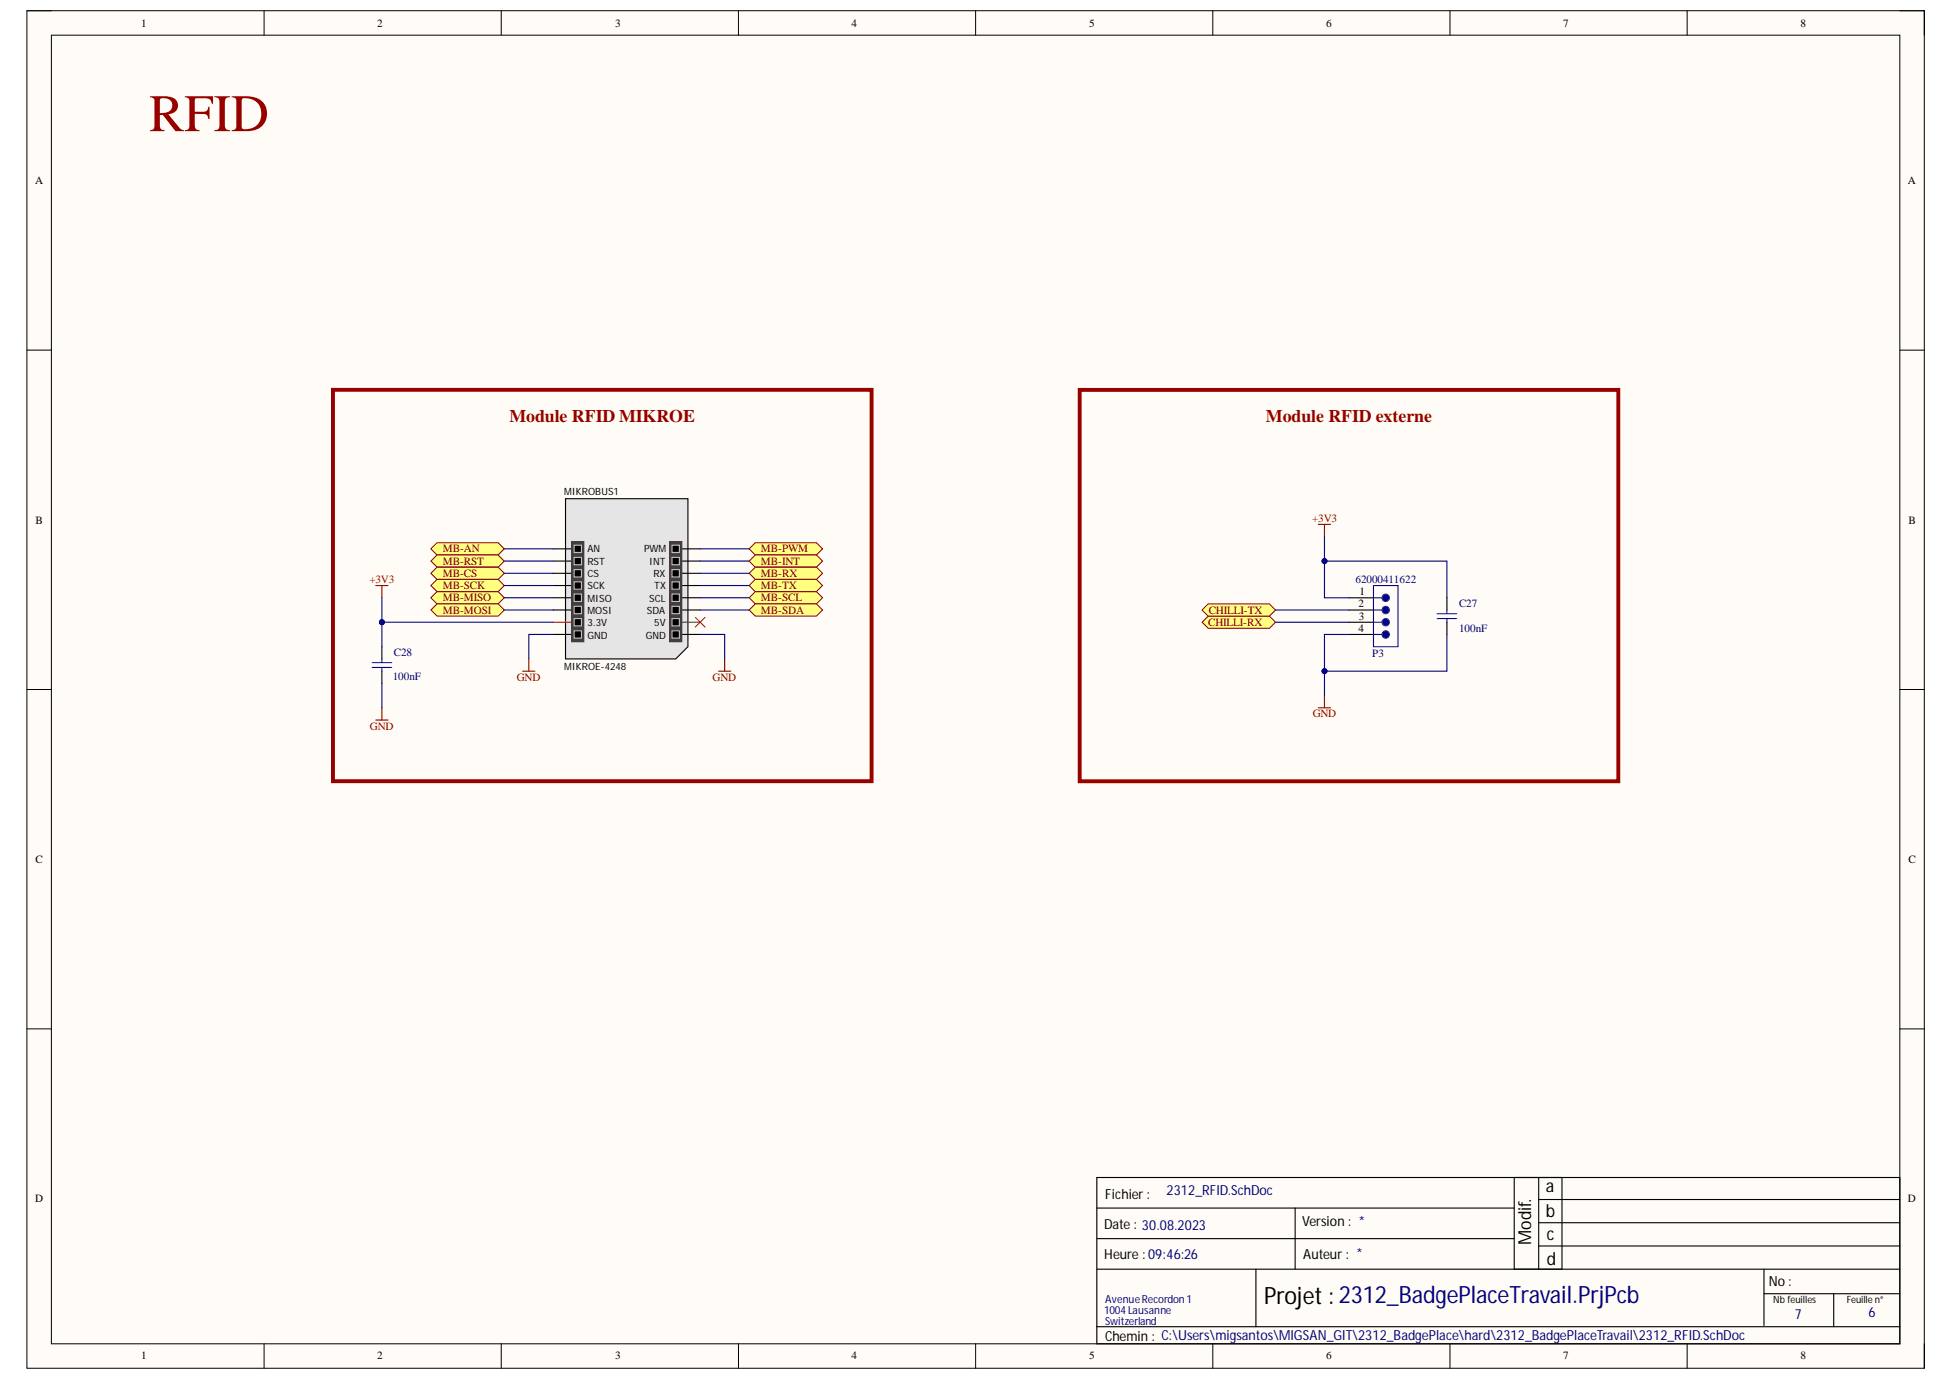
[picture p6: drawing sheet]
<svg xmlns="http://www.w3.org/2000/svg" width="297mm" height="210mm" viewBox="0 0 297 210" stroke-linecap="round" stroke-linejoin="round" font-family="sans-serif">
<path d="M4.1 1.6h288.6v206.5h-288.6z" fill-rule="evenodd" fill="#fffcf8"/>
<path d="M4.1 1.6h288.6v206.5h-288.6z" fill="none" stroke="#000" stroke-width=".15"/>
<path d="M7.8 5.4h281.2v199h-281.2z" fill-rule="evenodd" fill="#fffcf8"/>
<g fill="none" stroke="#000" stroke-width=".15">
<path d="M4.1 1.6h3.7M7.8 5.4h281.2v199h-281.2zM40.2 1.6v3.8M76.2 1.6v3.8M112.3 1.6v3.8M148.4 1.6v3.8M184.5 1.6v3.8M220.5 1.6v3.8M256.6 1.6v3.8M289 1.6h3.7v3.8M4.1 53.3h3.7M289 53.3h3.7"/>
<path d="M4.1 104.9h3.7M289 104.9h3.7M4.1 156.5h3.7M289 156.5h3.7M40.2 204.4v3.7M76.2 204.4v3.7M112.3 204.4v3.7M148.4 204.4v3.7M184.5 204.4v3.7M220.5 204.4v3.7M256.6 204.4v3.7M292.7 204.4v3.7"/>
</g>
<g fill="none" stroke="#000" stroke-width=".17">
<path d="M166.8 179.1h122.2v25.3h-122.2zM230.3 179.1v13.9M234 179.1v13.9M237.6 179.1v13.9M166.8 193h122.2M166.8 183.8h63.5M166.8 188.4h63.5M191 193v8.8M197 183.8v9.2M234 182.5h55M234 186h55M234 189.5h55"/>
<path d="M268.3 193v8.6M268.3 196.8h20.7M278.9 196.8v5M166.8 201.8h122.2"/>
</g>
<path d="M86 75.9h18.6v22.5l-1.8 1.8h-16.8z" fill-rule="evenodd" fill="#e5e5e5"/>
<g fill="none" stroke="#000" stroke-width=".17">
<path d="M86 75.9h18.6v22.5l-1.8 1.8h-16.8zM84.2 83.5h2.7M84.2 85.3h2.7M84.2 87.2h2.7M84.2 89.1h2.7M84.2 90.9h2.7M84.2 92.8h2.7M84.2 96.5h2.7M103.7 83.5h2.8M103.7 85.3h2.8M103.7 87.2h2.8M103.7 89.1h2.8"/>
<path d="M103.7 90.9h2.8M103.7 92.8h2.8M103.7 96.5h2.8"/>
</g>
<path d="M84.2 94.6h2.7" fill="none" stroke="#f00" stroke-width=".17"/>
<path d="M103.7 94.6h2.8" fill="none" stroke="#00bf00" stroke-width=".17"/>
<path d="M86.9 82.4h1.9v15.2h-1.9z" fill-rule="evenodd" fill="#443c3e"/>
<path d="M86.9 82.4h1.9v15.2h-1.9z" fill="none" stroke="#443c3e" stroke-width=".15"/>
<g fill="#000">
<path d="M87.3 82.9h1.1v1.1h-1.1z" fill-rule="evenodd"/>
<path d="M87.3 84.8h1.1v1.1h-1.1z" fill-rule="evenodd"/>
<path d="M87.3 86.6h1.1v1.2h-1.1z" fill-rule="evenodd"/>
<path d="M87.3 88.5h1.1v1.1h-1.1z" fill-rule="evenodd"/>
<path d="M87.3 90.4h1.1v1.1h-1.1z" fill-rule="evenodd"/>
<path d="M87.3 92.2h1.1v1.1h-1.1z" fill-rule="evenodd"/>
<path d="M87.3 94.1h1.1v1.1h-1.1z" fill-rule="evenodd"/>
<path d="M87.3 95.9h1.1v1.2h-1.1z" fill-rule="evenodd"/>
</g>
<path d="M87.3 82.9h1.1v1.1h-1.1zM87.3 84.8h1.1v1.1h-1.1zM87.3 86.6h1.1v1.2h-1.1zM87.3 88.5h1.1v1.1h-1.1zM87.3 90.4h1.1v1.1h-1.1zM87.3 92.2h1.1v1.1h-1.1zM87.3 94.1h1.1v1.1h-1.1zM87.3 95.9h1.1v1.2h-1.1z" fill="none" stroke="#c0c0c0" stroke-width=".17"/>
<path d="M101.8 82.4h1.9v15.2h-1.9z" fill-rule="evenodd" fill="#443c3e"/>
<path d="M101.8 82.4h1.9v15.2h-1.9z" fill="none" stroke="#443c3e" stroke-width=".15"/>
<g fill="#000">
<path d="M102.2 82.9h1.1v1.1h-1.1z" fill-rule="evenodd"/>
<path d="M102.2 84.8h1.1v1.1h-1.1z" fill-rule="evenodd"/>
<path d="M102.2 86.6h1.1v1.2h-1.1z" fill-rule="evenodd"/>
<path d="M102.2 88.5h1.1v1.1h-1.1z" fill-rule="evenodd"/>
<path d="M102.2 90.4h1.1v1.1h-1.1z" fill-rule="evenodd"/>
<path d="M102.2 92.2h1.1v1.1h-1.1z" fill-rule="evenodd"/>
<path d="M102.2 94.1h1.1v1.1h-1.1z" fill-rule="evenodd"/>
<path d="M102.2 95.9h1.1v1.2h-1.1z" fill-rule="evenodd"/>
</g>
<path d="M102.2 82.9h1.1v1.1h-1.1zM102.2 84.8h1.1v1.1h-1.1zM102.2 86.6h1.1v1.2h-1.1zM102.2 88.5h1.1v1.1h-1.1zM102.2 90.4h1.1v1.1h-1.1zM102.2 92.2h1.1v1.1h-1.1zM102.2 94.1h1.1v1.1h-1.1zM102.2 95.9h1.1v1.2h-1.1z" fill="none" stroke="#c0c0c0" stroke-width=".17"/>
<path d="M105.7 93.9l1.5 1.5M107.2 93.9l-1.5 1.5" fill="none" stroke="#f00" stroke-width=".15"/>
<path d="M79.5 102.1h1.9M80.4 100.2v1.9M109.3 102.1h1.8M110.2 100.2v1.9" fill="none" stroke="#800000" stroke-width=".17"/>
<path d="M65.5 83.5l1-.9h9.3l.9 .9-.9 .9h-9.3z" fill-rule="evenodd" fill="#ffff80"/>
<path d="M65.5 83.5l1-.9h9.3l.9 .9-.9 .9h-9.3z" fill="none" stroke="#800000" stroke-width=".15"/>
<path d="M65.5 85.3l1-.9h9.3l.9 .9-.9 1h-9.3z" fill-rule="evenodd" fill="#ffff80"/>
<path d="M65.5 85.3l1-.9h9.3l.9 .9-.9 1h-9.3z" fill="none" stroke="#800000" stroke-width=".15"/>
<path d="M65.5 87.2l1-.9h9.3l.9 .9-.9 .9h-9.3z" fill-rule="evenodd" fill="#ffff80"/>
<path d="M65.5 87.2l1-.9h9.3l.9 .9-.9 .9h-9.3z" fill="none" stroke="#800000" stroke-width=".15"/>
<path d="M65.5 89.1l1-1h9.3l.9 1-.9 .9h-9.3z" fill-rule="evenodd" fill="#ffff80"/>
<path d="M65.5 89.1l1-1h9.3l.9 1-.9 .9h-9.3z" fill="none" stroke="#800000" stroke-width=".15"/>
<path d="M65.5 90.9l1-.9h9.3l.9 .9-.9 1h-9.3z" fill-rule="evenodd" fill="#ffff80"/>
<path d="M65.5 90.9l1-.9h9.3l.9 .9-.9 1h-9.3z" fill="none" stroke="#800000" stroke-width=".15"/>
<path d="M65.5 92.8l1-.9h9.3l.9 .9-.9 .9h-9.3z" fill-rule="evenodd" fill="#ffff80"/>
<path d="M65.5 92.8l1-.9h9.3l.9 .9-.9 .9h-9.3z" fill="none" stroke="#800000" stroke-width=".15"/>
<path d="M113.9 83.5l1-.9h9.3l.9 .9-.9 .9h-9.3z" fill-rule="evenodd" fill="#ffff80"/>
<path d="M113.9 83.5l1-.9h9.3l.9 .9-.9 .9h-9.3z" fill="none" stroke="#800000" stroke-width=".15"/>
<path d="M113.9 85.3l1-.9h9.3l.9 .9-.9 1h-9.3z" fill-rule="evenodd" fill="#ffff80"/>
<path d="M113.9 85.3l1-.9h9.3l.9 .9-.9 1h-9.3z" fill="none" stroke="#800000" stroke-width=".15"/>
<path d="M113.9 87.2l1-.9h9.3l.9 .9-.9 .9h-9.3z" fill-rule="evenodd" fill="#ffff80"/>
<path d="M113.9 87.2l1-.9h9.3l.9 .9-.9 .9h-9.3z" fill="none" stroke="#800000" stroke-width=".15"/>
<path d="M113.9 89.1l1-1h9.3l.9 1-.9 .9h-9.3z" fill-rule="evenodd" fill="#ffff80"/>
<path d="M113.9 89.1l1-1h9.3l.9 1-.9 .9h-9.3z" fill="none" stroke="#800000" stroke-width=".15"/>
<path d="M113.9 90.9l1-.9h9.3l.9 .9-.9 1h-9.3z" fill-rule="evenodd" fill="#ffff80"/>
<path d="M113.9 90.9l1-.9h9.3l.9 .9-.9 1h-9.3z" fill="none" stroke="#800000" stroke-width=".15"/>
<path d="M113.9 92.8l1-.9h9.3l.9 .9-.9 .9h-9.3z" fill-rule="evenodd" fill="#ffff80"/>
<path d="M113.9 92.8l1-.9h9.3l.9 .9-.9 .9h-9.3z" fill="none" stroke="#800000" stroke-width=".15"/>
<path d="M205.2 92.8h3.7M205.2 90.9h3.7" fill="none" stroke="#000" stroke-width=".17"/>
<path d="M208.9 92.8h1.3" fill="none" stroke="#00f" stroke-width=".17"/>
<circle cx="210.8" cy="92.8" r=".56" fill="#00f"/>
<g fill="none" stroke="#00f" stroke-width=".17">
<path d="M208.9 90.9h1.3M208.9 94.6h1.3"/>
<circle cx="210.8" cy="92.8" r=".56"/>
</g>
<path d="M205.2 94.6h3.7" fill="none" stroke="#000" stroke-width=".17"/>
<circle cx="210.8" cy="94.6" r=".56" fill="#00f"/>
<g fill="none" stroke="#00f" stroke-width=".17">
<path d="M208.9 96.5h1.3"/>
<circle cx="210.8" cy="94.6" r=".56"/>
</g>
<path d="M205.2 96.5h3.7" fill="none" stroke="#000" stroke-width=".17"/>
<circle cx="210.8" cy="96.5" r=".56" fill="#00f"/>
<g fill="none" stroke="#00f" stroke-width=".17">
<path d="M208.9 89.1h3.7v9.3h-3.7z"/>
<circle cx="210.8" cy="96.5" r=".56"/>
</g>
<circle cx="210.8" cy="90.9" r=".56" fill="#00f"/>
<circle cx="210.8" cy="90.9" r=".56" fill="none" stroke="#00f" stroke-width=".17"/>
<path d="M200.5 79.8h1.9M201.4 79.8v1.8M200.5 107.7h1.9M201.4 105.8v1.9" fill="none" stroke="#800000" stroke-width=".17"/>
<path d="M182.8 94.6l1-.9h9.3l.9 .9-.9 1h-9.3z" fill-rule="evenodd" fill="#ffff80"/>
<path d="M182.8 94.6l1-.9h9.3l.9 .9-.9 1h-9.3z" fill="none" stroke="#800000" stroke-width=".15"/>
<path d="M182.8 92.8l1-.9h9.3l.9 .9-.9 .9h-9.3z" fill-rule="evenodd" fill="#ffff80"/>
<path d="M182.8 92.8l1-.9h9.3l.9 .9-.9 .9h-9.3z" fill="none" stroke="#800000" stroke-width=".15"/>
<path d="M58.1 98.4v1.8M220.1 90.9v1.9M220.1 94.6v1.9M58.1 102.1v1.8" fill="none" stroke="#000" stroke-width=".17"/>
<path d="M218.6 93.3h3M218.6 94.1h3M220.1 92.8v.5M220.1 94.1v.5M56.6 100.8h3M56.6 101.5h3M58.1 100.2v.6M58.1 101.5v.6" fill="none" stroke="#00f" stroke-width=".17"/>
<path d="M57.2 89.1h1.8M58.1 89.1v1.8M57.2 109.5h1.8M58.1 107.7v1.8" fill="none" stroke="#800000" stroke-width=".17"/>
<path d="M50.6 59.3h82v59.5h-82zM164.2 59.3h81.9v59.5h-81.9z" fill="none" stroke="#980000" stroke-width=".59"/>
<g fill="none" stroke="#000080" stroke-width=".17">
<path d="M76.7 92.8h7.5M76.7 90.9h7.5M76.7 89.1h7.5M76.7 87.2h7.5M76.7 85.3h7.5M76.7 83.5h7.5M106.5 96.5h3.7v3.7M106.5 92.8h7.4M106.5 90.9h7.4M106.5 89.1h7.4M106.5 87.2h7.4M106.5 85.3h7.4"/>
<path d="M106.5 83.5h7.4M205.2 90.9h-3.8v-5.6h18.7v5.6"/>
</g>
<circle cx="201.4" cy="85.3" r=".37" fill="#000080"/>
<circle cx="201.4" cy="85.3" r=".37" fill="none" stroke="#000080" stroke-width=".15"/>
<path d="M205.2 96.5h-3.8v5.6h18.7v-5.6" fill="none" stroke="#000080" stroke-width=".17"/>
<circle cx="201.4" cy="102.1" r=".37" fill="#000080"/>
<circle cx="201.4" cy="102.1" r=".37" fill="none" stroke="#000080" stroke-width=".15"/>
<path d="M201.4 102.1v3.7" fill="none" stroke="#000080" stroke-width=".17"/>
<circle cx="201.4" cy="102.1" r=".37" fill="#000080"/>
<circle cx="201.4" cy="102.1" r=".37" fill="none" stroke="#000080" stroke-width=".15"/>
<path d="M201.4 81.6v3.7" fill="none" stroke="#000080" stroke-width=".17"/>
<circle cx="201.4" cy="85.3" r=".37" fill="#000080"/>
<circle cx="201.4" cy="85.3" r=".37" fill="none" stroke="#000080" stroke-width=".15"/>
<path d="M58.1 94.6v3.8M84.2 96.5h-3.8v3.7M58.1 103.9v3.8" fill="none" stroke="#000080" stroke-width=".17"/>
<circle cx="58.1" cy="94.6" r=".37" fill="#000080"/>
<circle cx="58.1" cy="94.6" r=".37" fill="none" stroke="#000080" stroke-width=".15"/>
<path d="M58.1 90.9v3.7h26.1" fill="none" stroke="#000080" stroke-width=".17"/>
<circle cx="58.1" cy="94.6" r=".37" fill="#000080"/>
<circle cx="58.1" cy="94.6" r=".37" fill="none" stroke="#000080" stroke-width=".15"/>
<path d="M194 92.8h11.2M194 94.6h11.2" fill="none" stroke="#000080" stroke-width=".17"/>
<text font-size="8" fill="#980000" x="22.7" y="20">RFID</text>
<text font-size="3.6" x="192.3" y="198.4">Projet : 2312_BadgePlaceTravail.PrjPcb</text>
<g font-size="2.7" fill="#980000">
<text x="77.5" y="64.2">Module RFID MIKROE</text>
<text x="192.6" y="64.2">Module RFID externe</text>
</g>
<g font-size="2.7">
<text x="235.1" y="181.3">a</text>
<text x="235.1" y="185">b</text>
<text x="232.9" y="189.4" transform="rotate(-90 232.9 189.4)">Modif.</text>
<text x="235.3" y="188.6">c</text>
<text x="235.3" y="192.5">d</text>
</g>
<g font-size="2.1">
<text x="168.1" y="182.4">Fichier:</text>
<text x="167.9" y="186.9">Date: 30.08.2023</text>
<text x="167.9" y="191.5">Heure:09:46:26</text>
<text x="198" y="186.5">Version: *</text>
<text x="198.2" y="191.5">Auteur: *</text>
<text x="269" y="195.6">No:</text>
<text x="168.1" y="204">Chemin: C:\Users\migsantos\MIGSAN_GIT\2312_BadgePlace\hard\2312_BadgePlaceTravail\2312_RFID.SchDoc</text>
</g>
<g font-size="2.1" fill="#000080">
<text x="177.4" y="181.8">2312_RFID.SchDoc</text>
<text x="273" y="200.7">7</text>
<text x="284.2" y="200.3">6</text>
</g>
<g font-size="1.7">
<text x="21.5" y="4.1">1</text>
<text x="57.4" y="4.1">2</text>
<text x="93.6" y="4.1">3</text>
<text x="129.5" y="4.1">4</text>
<text x="165.6" y="4.1">5</text>
<text x="201.7" y="4.1">6</text>
<text x="237.7" y="4.1">7</text>
<text x="273.9" y="4.1">8</text>
<text x="5.3" y="28">A</text>
<text x="290.2" y="28">A</text>
<text x="5.4" y="79.6">B</text>
<text x="290.3" y="79.6">B</text>
<text x="206.6" y="92.4">2</text>
<text x="206.7" y="94.3">3</text>
<text x="206.8" y="90.5">1</text>
<text x="206.6" y="96.1">4</text>
<text x="5.4" y="131.2">C</text>
<text x="290.3" y="131.2">C</text>
<text x="5.3" y="182.8">D</text>
<text x="290.2" y="182.8">D</text>
<text x="21.5" y="206.8">1</text>
<text x="57.4" y="206.8">2</text>
<text x="93.6" y="206.8">3</text>
<text x="129.5" y="206.8">4</text>
<text x="165.6" y="206.8">5</text>
<text x="201.7" y="206.8">6</text>
<text x="237.7" y="206.8">7</text>
<text x="273.9" y="206.8">8</text>
</g>
<g font-size="1.7" fill="#800000">
<text x="199.6" y="79.4">+3V3</text>
<text x="56.2" y="88.7">+3V3</text>
<text x="67.3" y="84">MB-AN</text>
<text x="67.3" y="85.9">MB-RST</text>
<text x="67.3" y="87.7">MB-CS</text>
<text x="67.3" y="89.6">MB-SCK</text>
<text x="115.7" y="84">MB-PWM</text>
<text x="115.7" y="85.9">MB-INT</text>
<text x="115.7" y="87.7">MB-RX</text>
<text x="115.7" y="89.6">MB-TX</text>
<text x="67.3" y="91.5">MB-MISO</text>
<text x="67.3" y="93.3">MB-MOSI</text>
<text x="115.7" y="91.5">MB-SCL</text>
<text x="115.7" y="93.3">MB-SDA</text>
<text x="183.8" y="95.2">CHILLI-RX</text>
<text x="183.8" y="93.3">CHILLI-TX</text>
<text x="78.6" y="103.6">GND</text>
<text x="108.4" y="103.6">GND</text>
<text x="56.3" y="111">GND</text>
<text x="199.7" y="109.1">GND</text>
</g>
<g font-size="1.7" fill="#000080">
<text x="206.2" y="88.7">62000411622</text>
<text x="221.9" y="92.4">C27</text>
<text x="59.9" y="99.8">C28</text>
<text x="208.7" y="100">P3</text>
<text x="221.9" y="96.1">100nF</text>
<text x="59.7" y="103.4">100nF</text>
<text x="167.9" y="199.8">1004Lausanne</text>
<text x="168.1" y="198.1">AvenueRecordon1</text>
<text x="168.1" y="201.5">Switzerland</text>
</g>
<g font-size="1.5">
<text x="85.8" y="75.3">MIKROBUS1</text>
<text x="89.3" y="84">AN</text>
<text x="89.3" y="85.9">RST</text>
<text x="89.3" y="87.7">CS</text>
<text x="89.3" y="89.6">SCK</text>
<text x="98" y="84">PWM</text>
<text x="98.7" y="85.9">INT</text>
<text x="99.4" y="87.7">RX</text>
<text x="99.5" y="89.6">TX</text>
<text x="89.3" y="91.6">MISO</text>
<text x="89.3" y="93.4">MOSI</text>
<text x="89.3" y="95.3">3.3V</text>
<text x="98.4" y="93.4">SDA</text>
<text x="98.7" y="91.6">SCL</text>
<text x="99.5" y="95.3">5V</text>
<text x="85.8" y="101.9">MIKROE-4248</text>
<text x="89.3" y="97.1">GND</text>
<text x="98.2" y="97.1">GND</text>
<text x="269.7" y="198.2">Nbfeuilles</text>
<text x="280.9" y="198.2">Feuille n°</text>
</g>
</svg>
